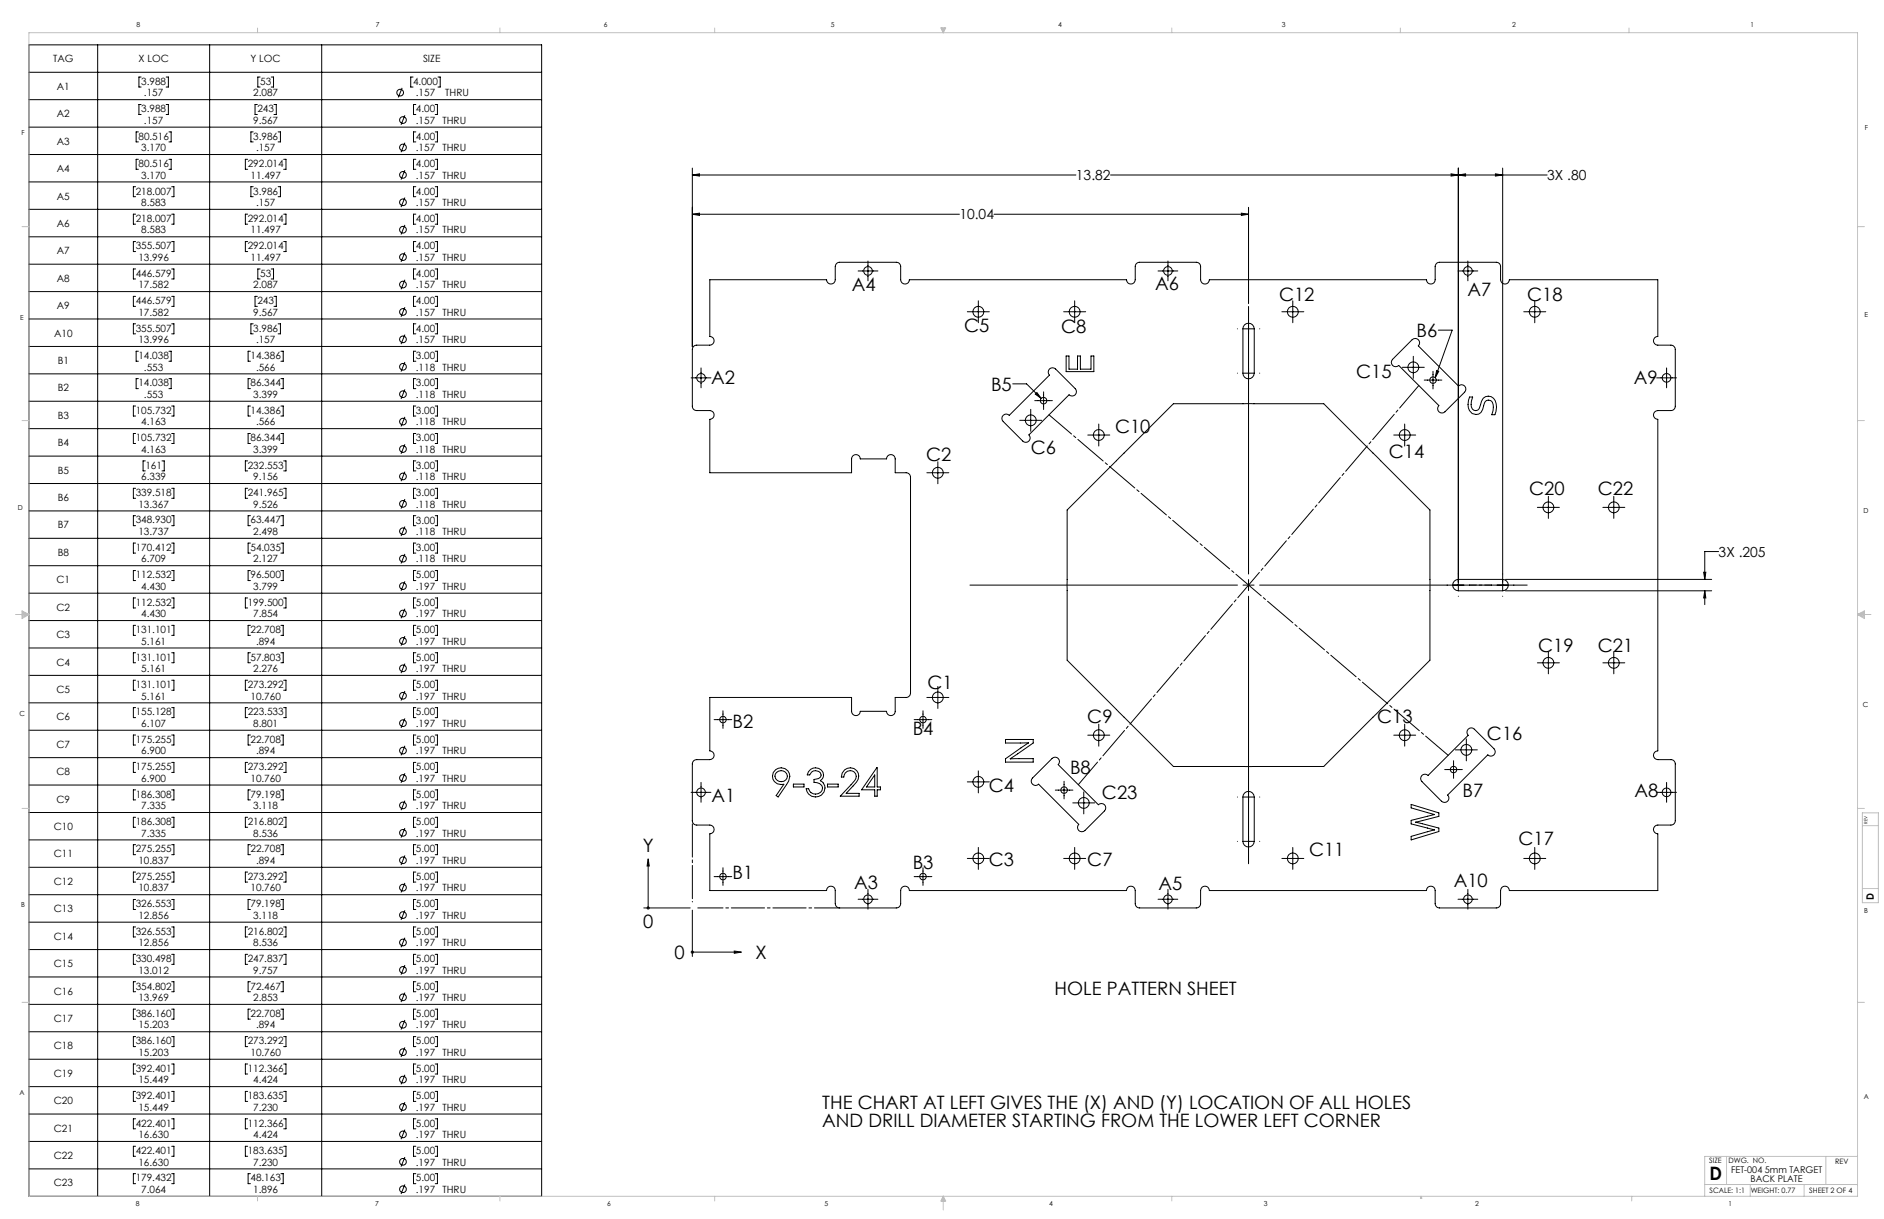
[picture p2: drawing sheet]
<svg xmlns="http://www.w3.org/2000/svg" width="864mm" height="559mm" viewBox="0 0 864 559" stroke-linecap="round" stroke-linejoin="round" font-family="sans-serif">
<g fill="none" stroke="#000" stroke-width=".46">
<path d="M13 21h235v527h-235zM13 33h235M45 21v527M65 35h-1v5h1M76 35h1v5h-1M96 21v527M119 35h-1v5h1M124 35h1v5h-1M147 21v527M189 35h-1v5h1M201 35h1v5h-1M13 46h235"/>
<path d="M13 58h235M65 48h-1v4h1M76 48h1v4h-1M118 48h-1v4h1M126 48h1v4h-1M184 40l-1 5M186 53l-2 4M191 48h-1v4h1M199 48h2v4h-2M13 71h235M63 60h-1v5h1M63 73h-1v5h1"/>
<path d="M77 60h1v5h-1M77 73h1v5h-1M114 73h-2v5h2M116 60h-1v5h1M127 60h2v5h-2M130 73h1v5h-1M186 65l-2 5M186 78l-2 4M191 60h-1v5h1M191 73h-1v5h1M199 60h2v5h-2M199 73h2v5h-2"/>
<path d="M317 77v82M665 80h3l-3 1zM668 77v194M685 80h4l-4 1zM689 77v194M13 83h235M13 96h235M62 86h-1v4h1M62 98h-1v5h1M79 86h1v4h-1M79 98h1v5h-1M114 98h-2v5h2"/>
<path d="M116 86h-1v4h1M127 86h2v4h-2M130 98h1v5h-1M186 91l-2 4M191 86h-1v4h1M191 98h-1v5h1M199 86h2v4h-2M199 98h2v5h-2M317 98h4v1zM317 80h4v1zM317 98h123M317 80h176"/>
<path d="M456 98h116M509 80h200M569 98h3l-3 1zM572 95v44M668 80h4v1zM13 109h235M62 111h-1v4h1M79 111h1v4h-1M114 111h-2v4h2M130 111h1v4h-1M186 103l-2 4M186 116l-2 4"/>
<path d="M191 111h-1v4h1M199 111h2v4h-2M398 120v9M535 120v9M673 120v9M13 121h235M13 134h235M62 123h-1v5h1M62 136h-1v4h1M79 123h1v5h-1M79 136h1v4h-1M118 136h-1v4h1"/>
<path d="M119 123h-1v5h1M124 123h1v5h-1M126 136h1v4h-1M186 128l-2 5M191 123h-1v5h1M191 136h-1v4h1M199 123h2v5h-2M199 136h2v4h-2M325 128h54v2h2l2-1v-7v-1l2-1h27l1 2v6a2 2 0 0 0 2 2 2 2 0 0 0 2-2h99l1 2h1l2-1v-7a1.9 1.9 0 0 1 2-2h27l1 2v6a2 2 0 0 0 2 2 2 2 0 0 0 2-2h100v2h2l2-1v-7l1-1 1-1h26l2 2v6a2 2 0 0 0 2 2 2 2 0 0 0 2-2h68v26a2 2 0 0 0-2 2 2 2 0 0 0 2 2h6l2 1v1v27l-2 1h-7l-1 2 1 2h1v152a2 2 0 0 0-2 2 2 2 0 0 0 2 2h6l1 1 1 1v27l-2 1h-7l-1 2 1 2h1v26h-68l-1-1-1-1-2 1v8l-1 1h-1h-27l-1-1v-7a2 2 0 0 0-2-2 2 2 0 0 0-2 2h-100v-1l-2-1-1 1-1 8v1h-2h-26l-2-1v-7a2 2 0 0 0-2-2 2 2 0 0 0-2 2h-99l-1-1-1-1-2 1v8l-2 1h-27l-1-2v-6a2 2 0 0 0-2-2 2 2 0 0 0-2 2h-54v-26a2 2 0 0 0 2-2 2 2 0 0 0-2-2h-6l-2-1v-27a1.9 1.9 0 0 1 2-2h6l2-1v-2l-2-1v-24h65v6a2 2 0 0 0 2 2 2 2 0 0 0 2-2h12l2 2h1l1-2v-6h6l1-2v-99l-1-2h-6v-7a2 2 0 0 0-2-2 2 2 0 0 0-2 2h-12v-1h-2l-2 1v7h-65v-25a2 2 0 0 0 2-2 2 2 0 0 0-2-2h-6h-1l-1-2v-27l2-1h7l1-2v-1l-2-1zM393 124h9M448 138v10M493 138v10"/>
<path d="M531 124h9M593 138v10M668 124h9M704 138v10M13 146h235M13 159h235M62 148h-1v5h1M79 148h1v5h-1M116 148h-1v5h1M127 148h2v5h-2M186 141l-2 4M186 153l-2 5"/>
<path d="M191 148h-1v5h1M199 148h2v5h-2M443 143h10M488 143h10M567 151h.1M570 151a2.6 2.6 0 0 1 2-3 2.6 2.6 0 0 1 3 3v20a2.6 2.6 0 0 1-3 3 2.6 2.6 0 0 1-2-3M570 151v20M570 151h5M572 140v123M577 151h.1M588 143h10M647 156a2 2 0 0 1 3 0 2 2 0 0 1 0 3l19 18a2 2 0 0 1 2 0 2 2 0 0 1 0 3l-9 9a2 2 0 0 1-2 0 2 2 0 0 1 0-3l-19-18a2 2 0 0 1-3 0 2 2 0 0 1 0-3z"/>
<path d="M659 151h7l-8 22M698 143h11M13 171h235M63 161h-1v5h1M63 174h-1v4h1M77 161h1v5h-1M77 174h1v4h-1M115 161h-1v5h1M115 174h-1v4h1M129 161h1v5h-1M129 174h1v4h-1M186 166l-2 4"/>
<path d="M186 179l-2 4M191 161h-1v5h1M191 174h-1v4h1M199 161h2v5h-2M199 174h2v4h-2M317 173h9M321 169v9M464 176h7l6 7M478 180v8M481 169h1h2l9 9a2 2 0 0 1 0 3 2 2 0 0 1-3 0l-18 18a2 2 0 0 1 0 3 2 2 0 0 1-3 0l-9-9a2 2 0 0 1 0-3 2 2 0 0 1 3 0l18-18-1-1zM489 163h1v6h4v-6h1v6h5v-6h1v7h-12zM567 171h.1"/>
<path d="M570 171h5M577 171h.1M643 168h10M648 163v10M653 174h8M657 170v8M659 170l-1 3zM759 173h9M764 169v9M13 184h235M13 196h235M62 186h-1v5h1"/>
<path d="M62 199h-1v4h1M79 186h1v5h-1M79 199h1v4h-1M115 186h-1v5h1M115 199h-1v4h1M129 186h1v5h-1M129 199h1v4h-1M186 191l-2 4M191 186h-1v5h1M191 199h-1v4h1M199 186h2v5h-2M199 199h2v4h-2"/>
<path d="M467 193h11M472 188v10M474 184h8M475 181v-1l2 3zM499 199h10M504 194v10M639 199h10M644 194v10M674 182h1a5 5 0 0 0 1 6 4 4 0 0 0 3-4 4 4 0 0 1 5-2 4 4 0 0 1 2 5l-1 3h-1l1-3a2.3 2.3 0 0 0-2-4 2.3 2.3 0 0 0-3 3 4 4 0 0 1-4 4 4 4 0 0 1-3-5zM13 209h235M67 211h-1v5h1M74 211h1v5h-1"/>
<path d="M114 211h-2v5h2M130 211h1v5h-1M186 204l-2 4M186 216l-2 5M191 211h-1v5h1M199 211h2v5h-2M425 217h10M430 212v10M513 210l25-25h69l48 49v69l-48 48h-69l-49-48v-69zM13 222h235M13 234h235M62 224h-1v4h1"/>
<path d="M62 236h-1v5h1M79 224h1v4h-1M79 236h1v5h-1M114 224h-2v4h2M115 236h-1v5h1M129 236h1v5h-1M130 224h1v4h-1M186 229l-2 4M191 224h-1v4h1M191 236h-1v5h1M199 224h2v4h-2M199 236h2v5h-2"/>
<path d="M705 233h10M710 228v10M735 233h10M740 228v10M13 247h235M13 259h235M62 249h-1v5h1M79 249h1v5h-1M115 249h-1v5h1M129 249h1v5h-1M186 241l-2 5M186 254l-2 4"/>
<path d="M191 249h-1v5h1M199 249h2v5h-2M788 253h-7v13M13 272h235M62 262h-1v4h1M62 274h-1v5h1M79 262h1v4h-1M79 274h1v5h-1M114 274h-2v5h2M115 262h-1v4h1M129 262h1v4h-1M130 274h1v5h-1"/>
<path d="M186 266l-2 5M186 279l-2 4M191 262h-1v4h1M191 274h-1v5h1M199 262h2v4h-2M199 274h2v5h-2M445 268h122M570 268h5M572 266v5M572 273v123M577 268h123M668 271a2.6 2.6 0 0 1-2-3 2.6 2.6 0 0 1 2-2h21a2.6 2.6 0 0 1 2 2 2.6 2.6 0 0 1-2 3"/>
<path d="M668 271h21M668 273h.1M689 273h.1M690 266h95M690 271h95M781 262h1l-1 4zM781 271l1 3h-1zM781 271v6M13 284h235M13 297h235M62 287h-1v4h1M62 299h-1v5h1"/>
<path d="M79 287h1v4h-1M79 299h1v5h-1M115 287h-1v4h1M115 299h-1v5h1M129 287h1v4h-1M129 299h1v5h-1M186 292l-2 4M191 287h-1v4h1M191 299h-1v5h1M199 287h2v4h-2M199 299h2v5h-2M710 299v10"/>
<path d="M740 299v10M13 310h235M62 312h-1v4h1M79 312h1v4h-1M114 312h-2v4h2M130 312h1v4h-1M186 304l-2 5M186 317l-2 4M191 312h-1v4h1M199 312h2v4h-2M425 320h10M430 315v10"/>
<path d="M705 304h10M735 304h10M13 322h235M13 335h235M62 324h-1v5h1M62 337h-1v5h1M79 324h1v5h-1M79 337h1v5h-1M114 324h-2v5h2M115 337h-1v5h1M129 337h1v5h-1M130 324h1v5h-1"/>
<path d="M186 329l-2 5M191 324h-1v5h1M191 337h-1v5h1M199 324h2v5h-2M199 337h2v5h-2M327 330h8M331 326v8M419 330h8M423 326v8M499 337h10M504 332v10M639 337h10"/>
<path d="M644 332v10M672 339v10M673 334h1h2l9 9a2 2 0 0 1 0 3 2 2 0 0 1-3 0l-18 18a2 2 0 0 1 0 3 2 2 0 0 1-3 0l-9-9a2 2 0 0 1 0-3 2 2 0 0 1 3 0l18-18-1-1zM13 347h235M13 360h235M62 349h-1v5h1M79 349h1v5h-1M114 349h-2v5h2M130 349h1v5h-1M186 342l-2 4M186 354l-2 5M191 349h-1v5h1"/>
<path d="M199 349h2v5h-2M321 359v9M356 353a4 4 0 0 1 5 1 4 4 0 0 1 0 6l-4 5h-1l3-5a4 4 0 0 1-4-2 4 4 0 0 1 1-5zM364 359h5v2h-5zM372 353a3 3 0 0 1 5 0 3 3 0 0 1-1 5 4 4 0 0 1 0 7 4 4 0 0 1-6-3h1a3 3 0 0 0 3 2 3 3 0 0 0 3-4l-1-1h-3v-2l3-1a1.7 1.7 0 0 0-1-2 2.8 2.8 0 0 0-4 1h-1zM379 359h5v2h-5zM387 353a4 4 0 0 1 6 0 4 4 0 0 1 0 6l-5 5h6v1h-9l7-7a2.8 2.8 0 0 0-2-5 2.8 2.8 0 0 0-3 3h-1zM401 355v6h-4zM402 352v9h2v1h-2v3h-1v-3h-6zM443 358h10M448 353v10M463 348h.1"/>
<path d="M471 341l-10 7v1h13v-1h-11M471 341h-10v-2h13v2l-11 7M471 341h.1M482 348a2 2 0 0 1 3 0 2 2 0 0 1 0 3l18 18a2 2 0 0 1 3 0 2 2 0 0 1 0 3l-9 9a2 2 0 0 1-3 0 2 2 0 0 1 0-3l-18-19a2 2 0 0 1-3 0 2 2 0 0 1 0-2zM488 358v8M662 353h8M666 349v8M667 344h10M764 359v9M13 372h235M62 362h-1v5h1M62 375h-1v4h1"/>
<path d="M79 362h1v5h-1M79 375h1v4h-1M114 375h-2v4h2M115 362h-1v5h1M129 362h1v5h-1M130 375h1v4h-1M186 367l-2 4M186 380l-2 4M191 362h-1v5h1M191 375h-1v4h1M199 362h2v5h-2M199 375h2v4h-2"/>
<path d="M317 363h9M484 362h8M492 368h10M497 363v10M567 365h.1M570 365a2.6 2.6 0 0 1 2-2 2.6 2.6 0 0 1 3 2v21a2.6 2.6 0 0 1-3 2 2.6 2.6 0 0 1-2-2M570 365v21M570 365h5M577 365h.1M658 373l-11-3v-1l13 4v1l-11 3 11 3v1l-13 4v-2l11-3M658 373l-11 3v2l11 2M658 373h.1"/>
<path d="M759 363h9M13 385h235M13 398h235M62 387h-1v5h1M62 400h-1v4h1M79 387h1v5h-1M79 400h1v4h-1M114 400h-2v4h2M115 387h-1v5h1M129 387h1v5h-1M130 400h1v4h-1M186 392l-2 5"/>
<path d="M191 387h-1v5h1M191 400h-1v4h1M199 387h2v5h-2M199 400h2v4h-2M297 397v19M297 394l1 3h-1zM331 398v8M423 398v8M443 394h10M448 388v11M488 394h10M493 388v11"/>
<path d="M567 386h.1M570 386h5M577 386h.1M588 394h10M593 388v11M658 380h.1M698 394h11M704 388v11M13 410h235M62 412h-1v5h1M79 412h1v5h-1M115 412h-1v5h1"/>
<path d="M129 412h1v5h-1M186 405l-2 4M186 417l-2 5M191 412h-1v5h1M199 412h2v5h-2M295 416h21M317 417v21M327 402h8M393 412h9M398 408v9M419 402h8M531 412h9"/>
<path d="M535 408v9M668 412h9M673 408v9M13 423h235M13 435h235M62 425h-1v5h1M62 437h-1v5h1M79 425h1v5h-1M79 437h1v5h-1M114 425h-2v5h2M114 437h-2v5h2M130 425h1v5h-1"/>
<path d="M130 437h1v5h-1M186 430l-2 4M191 425h-1v5h1M191 437h-1v5h1M199 425h2v5h-2M199 437h2v5h-2M317 436h20M337 436h3l-3 1zM13 448h235M62 450h-1v5h1M79 450h1v5h-1M115 450h-1v5h1"/>
<path d="M129 450h1v5h-1M186 442l-2 5M186 455l-2 4M191 450h-1v5h1M199 450h2v5h-2M13 460h235M13 473h235M62 463h-1v4h1M62 475h-1v5h1M79 463h1v4h-1M79 475h1v5h-1M114 475h-2v5h2"/>
<path d="M115 463h-1v4h1M129 463h1v4h-1M130 475h1v5h-1M186 468l-2 4M191 463h-1v4h1M191 475h-1v5h1M199 463h2v4h-2M199 475h2v5h-2M13 486h235M13 498h235M62 488h-1v4h1M79 488h1v4h-1"/>
<path d="M114 488h-2v4h2M130 488h1v4h-1M186 480l-2 5M186 493l-2 4M191 488h-1v4h1M199 488h2v4h-2M13 511h235M62 500h-1v5h1M62 513h-1v4h1M79 500h1v5h-1M79 513h1v4h-1M114 500h-2v5h2"/>
<path d="M114 513h-2v4h2M130 500h1v5h-1M130 513h1v4h-1M186 505l-2 5M186 518l-2 4M191 500h-1v5h1M191 513h-1v4h1M199 500h2v5h-2M199 513h2v4h-2M13 523h235M13 536h235M62 525h-1v5h1"/>
<path d="M62 538h-1v5h1M79 525h1v5h-1M79 538h1v5h-1M114 525h-2v5h2M115 538h-1v5h1M129 538h1v5h-1M130 525h1v5h-1M186 530l-2 5M191 525h-1v5h1M191 538h-1v5h1M199 525h2v5h-2M199 538h2v5h-2"/>
<path d="M186 543l-2 4"/>
<circle cx="183" cy="42" r="1.5"/>
<circle cx="185" cy="55" r="1.5"/>
<circle cx="185" cy="68" r="1.5"/>
<circle cx="185" cy="93" r="1.5"/>
<circle cx="185" cy="80" r="1.5"/>
<circle cx="185" cy="105" r="1.5"/>
<circle cx="185" cy="118" r="1.5"/>
<circle cx="185" cy="130" r="1.5"/>
<circle cx="398" cy="124" r="2"/>
<circle cx="535" cy="124" r="2"/>
<circle cx="673" cy="124" r="2"/>
<circle cx="185" cy="143" r="1.5"/>
<circle cx="185" cy="156" r="1.5"/>
<circle cx="448" cy="143" r="2.5"/>
<circle cx="493" cy="143" r="2.5"/>
<circle cx="593" cy="143" r="2.5"/>
<circle cx="704" cy="143" r="2.5"/>
<circle cx="185" cy="168" r="1.5"/>
<circle cx="321" cy="173" r="2"/>
<circle cx="648" cy="168" r="2.5"/>
<circle cx="657" cy="174" r="1.5"/>
<circle cx="764" cy="173" r="2"/>
<circle cx="185" cy="181" r="1.5"/>
<circle cx="185" cy="193" r="1.5"/>
<circle cx="472" cy="193" r="2.5"/>
<circle cx="478" cy="184" r="1.5"/>
<circle cx="504" cy="199" r="2.5"/>
<circle cx="644" cy="199" r="2.5"/>
<circle cx="185" cy="218" r="1.5"/>
<circle cx="185" cy="206" r="1.5"/>
<circle cx="430" cy="217" r="2.5"/>
<circle cx="185" cy="231" r="1.5"/>
<circle cx="710" cy="233" r="2.5"/>
<circle cx="740" cy="233" r="2.5"/>
<circle cx="185" cy="256" r="1.5"/>
<circle cx="185" cy="244" r="1.5"/>
<circle cx="185" cy="269" r="1.5"/>
<circle cx="185" cy="294" r="1.5"/>
<circle cx="185" cy="281" r="1.5"/>
<circle cx="185" cy="319" r="1.5"/>
<circle cx="185" cy="306" r="1.5"/>
<circle cx="430" cy="320" r="2.5"/>
<circle cx="710" cy="304" r="2.5"/>
<circle cx="740" cy="304" r="2.5"/>
<circle cx="185" cy="332" r="1.5"/>
<circle cx="331" cy="330" r="1.5"/>
<circle cx="423" cy="330" r="1.5"/>
<circle cx="504" cy="337" r="2.5"/>
<circle cx="644" cy="337" r="2.5"/>
<circle cx="185" cy="357" r="1.5"/>
<circle cx="185" cy="344" r="1.5"/>
<circle cx="358" cy="356" r="2.7"/>
<circle cx="448" cy="358" r="2.5"/>
<circle cx="666" cy="353" r="1.5"/>
<circle cx="672" cy="344" r="2.5"/>
<circle cx="185" cy="369" r="1.5"/>
<circle cx="321" cy="363" r="2"/>
<circle cx="488" cy="362" r="1.5"/>
<circle cx="497" cy="368" r="2.5"/>
<circle cx="764" cy="363" r="2"/>
<circle cx="185" cy="382" r="1.5"/>
<circle cx="185" cy="394" r="1.5"/>
<circle cx="448" cy="394" r="2.5"/>
<circle cx="493" cy="394" r="2.5"/>
<circle cx="593" cy="394" r="2.5"/>
<circle cx="704" cy="394" r="2.5"/>
<circle cx="185" cy="419" r="1.5"/>
<circle cx="185" cy="407" r="1.5"/>
<circle cx="297" cy="416" r=".5"/>
<circle cx="331" cy="402" r="1.5"/>
<circle cx="398" cy="412" r="2"/>
<circle cx="423" cy="402" r="1.5"/>
<circle cx="535" cy="412" r="2"/>
<circle cx="673" cy="412" r="2"/>
<circle cx="185" cy="432" r="1.5"/>
<circle cx="317" cy="436" r=".5"/>
<circle cx="185" cy="457" r="1.5"/>
<circle cx="185" cy="445" r="1.5"/>
<circle cx="185" cy="470" r="1.5"/>
<circle cx="185" cy="482" r="1.5"/>
<circle cx="185" cy="495" r="1.5"/>
<circle cx="185" cy="507" r="1.5"/>
<circle cx="185" cy="520" r="1.5"/>
<circle cx="185" cy="533" r="1.5"/>
<circle cx="185" cy="545" r="1.5"/>
</g>
<path d="M674 268h10" fill="none" stroke="#000" stroke-width=".46" stroke-dasharray="15.2 1.3 1.3 1.3" stroke-dashoffset="12.1"/>
<path d="M317 376v37" fill="none" stroke="#000" stroke-width=".46" stroke-dasharray="15.2 1.3 1.3 1.3" stroke-dashoffset="-1.5"/>
<path d="M385 416h-65" fill="none" stroke="#000" stroke-width=".46" stroke-dasharray="15.2 1.3 1.3 1.3" stroke-dashoffset="3.7"/>
<path d="M650 177l-156 183M664 346l-183-156" fill="none" stroke="#000" stroke-width=".46" stroke-dasharray="15.2 1.3 1.3 1.3" stroke-dashoffset="1.7"/>
<g fill="none" stroke="#c0c0c0" stroke-width=".46">
<path d="M13 15h838v533h-838zM118 13v2M229 13v2M328 13v2M431 13h2l-1 2zM432 13v2M433 13l-1 2M537 13v2M642 13v2M747 13v2M10 104h3M851 104h4"/>
<path d="M10 193h3M851 193h4M7 282h6M10 280l3 2-3 2zM10 280l3 2M10 281l3 1M13 282l-3 1M13 282h-3M851 282h7M851 282h4M851 282l4 1M851 282l4-2v4z"/>
<path d="M855 281l-4 1M855 280l-4 2M10 371h3M851 371h4M854 373h7v41h-7zM854 378h7M854 407h7M10 459h3M851 459h4M791 530v13M837 530v13M851 530h-70v18"/>
<path d="M118 548v3M229 548v3M328 548v3M432 548v7M432 548l1 3h-2zM432 548l1 3M432 548v3M537 548v3M651 548l1 1h-1zM748 548v3M781 543h70M802 543v5"/>
<path d="M827 543v5"/>
</g>
<g fill="#000">
<path d="M317 98h4v1zM569 98h3l-3 1zM665 80h3l-3 1zM317 80h4v1zM685 80h4l-4 1zM668 80h4v1zM781 262h1l-1 4zM781 271l1 3h-1z"/>
<path d="M475 181v-1l2 3zM659 170l-1 3zM337 436h3l-3 1zM297 394l1 3h-1z"/>
</g>
<g font-size="8.5">
<text x="391" y="133">A4</text>
<text x="529" y="133">A6</text>
<text x="673" y="136">A7</text>
<text x="586" y="138">C12</text>
<text x="700" y="138">C18</text>
<text x="442" y="152">C5</text>
<text x="486" y="152">C8</text>
<text x="649" y="154">B6</text>
<text x="622" y="173">C15</text>
<text x="326" y="176">A2</text>
<text x="454" y="179">B5</text>
<text x="749" y="176">A9</text>
<text x="511" y="198">C10</text>
<text x="473" y="208">C6</text>
<text x="425" y="212">C2</text>
<text x="637" y="210">C14</text>
<text x="701" y="227">C20</text>
<text x="732" y="227">C22</text>
<text x="705" y="299">C19</text>
<text x="732" y="299">C21</text>
<text x="425" y="316">C1</text>
<text x="336" y="334">B2</text>
<text x="498" y="332">C9</text>
<text x="631" y="332">C13</text>
<text x="418" y="337">B4</text>
<text x="682" y="339">C16</text>
<text x="491" y="355">B8</text>
<text x="453" y="363">C4</text>
<text x="670" y="365">B7</text>
<text x="749" y="365">A8</text>
<text x="326" y="367">A1</text>
<text x="505" y="366">C23</text>
<text x="696" y="387">C17</text>
<text x="295" y="391">Y</text>
<text x="600" y="392">C11</text>
<text x="418" y="399">B3</text>
<text x="453" y="397">C3</text>
<text x="498" y="397">C7</text>
<text x="336" y="403">B1</text>
<text x="392" y="408">A3</text>
<text x="666" y="406">A10</text>
<text x="531" y="408">A5</text>
<text x="295" y="425">0</text>
<text x="309" y="440">0</text>
<text x="346" y="440">X</text>
<text x="483" y="456">HOLE PATTERN SHEET</text>
<text x="377" y="508">THE CHART AT LEFT GIVES THE (X) AND (Y) LOCATION OF ALL HOLES</text>
<text x="377" y="517">AND DRILL DIAMETER STARTING FROM THE LOWER LEFT CORNER</text>
<text x="784" y="541">D</text>
</g>
<g font-size="6.4">
<text x="493" y="83">13.82</text>
<text x="709" y="83">3X .80</text>
<text x="440" y="101">10.04</text>
<text x="788" y="255">3X .205</text>
</g>
<text font-size="4.7" x="859" y="412" transform="rotate(-90 859 412)">D</text>
<g font-size="4.6">
<text x="24" y="29">TAG</text>
<text x="64" y="29">X LOC</text>
<text x="115" y="29">Y LOC</text>
<text x="194" y="29">SIZE</text>
<text x="26" y="41">A1</text>
<text x="65" y="39">3.988</text>
<text x="119" y="39">53</text>
<text x="189" y="39">4.000</text>
<text x="66" y="44">.157</text>
<text x="116" y="44">2.087</text>
<text x="191" y="44">.157</text>
<text x="204" y="44">THRU</text>
<text x="26" y="54">A2</text>
<text x="65" y="51">3.988</text>
<text x="118" y="51">243</text>
<text x="191" y="51">4.00</text>
<text x="66" y="57">.157</text>
<text x="116" y="57">9.567</text>
<text x="191" y="57">.157</text>
<text x="203" y="57">THRU</text>
<text x="63" y="64">80.516</text>
<text x="116" y="64">3.986</text>
<text x="191" y="64">4.00</text>
<text x="26" y="66">A3</text>
<text x="65" y="69">3.170</text>
<text x="117" y="69">.157</text>
<text x="191" y="69">.157</text>
<text x="203" y="69">THRU</text>
<text x="63" y="77">80.516</text>
<text x="114" y="77">292.014</text>
<text x="191" y="77">4.00</text>
<text x="26" y="79">A4</text>
<text x="65" y="82">3.170</text>
<text x="115" y="82">11.497</text>
<text x="191" y="82">.157</text>
<text x="203" y="82">THRU</text>
<text x="62" y="89">218.007</text>
<text x="116" y="89">3.986</text>
<text x="191" y="89">4.00</text>
<text x="26" y="91">A5</text>
<text x="65" y="94">8.583</text>
<text x="117" y="94">.157</text>
<text x="191" y="94">.157</text>
<text x="203" y="94">THRU</text>
<text x="62" y="102">218.007</text>
<text x="114" y="102">292.014</text>
<text x="191" y="102">4.00</text>
<text x="26" y="104">A6</text>
<text x="65" y="107">8.583</text>
<text x="115" y="107">11.497</text>
<text x="191" y="107">.157</text>
<text x="203" y="107">THRU</text>
<text x="26" y="117">A7</text>
<text x="62" y="114">355.507</text>
<text x="63" y="120">13.996</text>
<text x="114" y="114">292.014</text>
<text x="115" y="120">11.497</text>
<text x="191" y="114">4.00</text>
<text x="191" y="120">.157</text>
<text x="203" y="120">THRU</text>
<text x="26" y="129">A8</text>
<text x="62" y="127">446.579</text>
<text x="119" y="127">53</text>
<text x="191" y="127">4.00</text>
<text x="63" y="132">17.582</text>
<text x="116" y="132">2.087</text>
<text x="191" y="132">.157</text>
<text x="203" y="132">THRU</text>
<text x="26" y="142">A9</text>
<text x="62" y="139">446.579</text>
<text x="118" y="139">243</text>
<text x="191" y="139">4.00</text>
<text x="63" y="145">17.582</text>
<text x="116" y="145">9.567</text>
<text x="191" y="145">.157</text>
<text x="203" y="145">THRU</text>
<text x="25" y="154">A10</text>
<text x="62" y="152">355.507</text>
<text x="116" y="152">3.986</text>
<text x="191" y="152">4.00</text>
<text x="63" y="157">13.996</text>
<text x="117" y="157">.157</text>
<text x="191" y="157">.157</text>
<text x="203" y="157">THRU</text>
<text x="26" y="167">B1</text>
<text x="63" y="165">14.038</text>
<text x="115" y="165">14.386</text>
<text x="191" y="165">3.00</text>
<text x="66" y="170">.553</text>
<text x="117" y="170">.566</text>
<text x="191" y="170">.118</text>
<text x="203" y="170">THRU</text>
<text x="26" y="179">B2</text>
<text x="63" y="177">14.038</text>
<text x="115" y="177">86.344</text>
<text x="191" y="177">3.00</text>
<text x="66" y="182">.553</text>
<text x="116" y="182">3.399</text>
<text x="191" y="182">.118</text>
<text x="203" y="182">THRU</text>
<text x="62" y="190">105.732</text>
<text x="115" y="190">14.386</text>
<text x="191" y="190">3.00</text>
<text x="26" y="192">B3</text>
<text x="65" y="195">4.163</text>
<text x="117" y="195">.566</text>
<text x="191" y="195">.118</text>
<text x="203" y="195">THRU</text>
<text x="62" y="202">105.732</text>
<text x="115" y="202">86.344</text>
<text x="191" y="202">3.00</text>
<text x="26" y="205">B4</text>
<text x="65" y="208">4.163</text>
<text x="116" y="208">3.399</text>
<text x="191" y="208">.118</text>
<text x="203" y="208">THRU</text>
<text x="67" y="215">161</text>
<text x="114" y="215">232.553</text>
<text x="191" y="215">3.00</text>
<text x="26" y="217">B5</text>
<text x="65" y="220">6.339</text>
<text x="116" y="220">9.156</text>
<text x="191" y="220">.118</text>
<text x="203" y="220">THRU</text>
<text x="62" y="227">339.518</text>
<text x="114" y="227">241.965</text>
<text x="191" y="227">3.00</text>
<text x="26" y="230">B6</text>
<text x="63" y="233">13.367</text>
<text x="116" y="233">9.526</text>
<text x="191" y="233">.118</text>
<text x="203" y="233">THRU</text>
<text x="62" y="240">348.930</text>
<text x="115" y="240">63.447</text>
<text x="191" y="240">3.00</text>
<text x="26" y="242">B7</text>
<text x="63" y="245">13.737</text>
<text x="116" y="245">2.498</text>
<text x="191" y="245">.118</text>
<text x="203" y="245">THRU</text>
<text x="26" y="255">B8</text>
<text x="62" y="253">170.412</text>
<text x="65" y="258">6.709</text>
<text x="115" y="253">54.035</text>
<text x="116" y="258">2.127</text>
<text x="191" y="253">3.00</text>
<text x="191" y="258">.118</text>
<text x="203" y="258">THRU</text>
<text x="26" y="267">C1</text>
<text x="62" y="265">112.532</text>
<text x="115" y="265">96.500</text>
<text x="191" y="265">5.00</text>
<text x="65" y="270">4.430</text>
<text x="116" y="270">3.799</text>
<text x="191" y="270">.197</text>
<text x="203" y="270">THRU</text>
<text x="26" y="280">C2</text>
<text x="62" y="278">112.532</text>
<text x="114" y="278">199.500</text>
<text x="191" y="278">5.00</text>
<text x="65" y="283">4.430</text>
<text x="116" y="283">7.854</text>
<text x="191" y="283">.197</text>
<text x="203" y="283">THRU</text>
<text x="26" y="293">C3</text>
<text x="62" y="290">131.101</text>
<text x="115" y="290">22.708</text>
<text x="191" y="290">5.00</text>
<text x="65" y="296">5.161</text>
<text x="117" y="296">.894</text>
<text x="191" y="296">.197</text>
<text x="203" y="296">THRU</text>
<text x="26" y="305">C4</text>
<text x="62" y="303">131.101</text>
<text x="115" y="303">57.803</text>
<text x="191" y="303">5.00</text>
<text x="65" y="308">5.161</text>
<text x="116" y="308">2.276</text>
<text x="191" y="308">.197</text>
<text x="203" y="308">THRU</text>
<text x="26" y="318">C5</text>
<text x="62" y="315">131.101</text>
<text x="114" y="315">273.292</text>
<text x="191" y="315">5.00</text>
<text x="65" y="321">5.161</text>
<text x="115" y="321">10.760</text>
<text x="191" y="321">.197</text>
<text x="203" y="321">THRU</text>
<text x="62" y="328">155.128</text>
<text x="114" y="328">223.533</text>
<text x="191" y="328">5.00</text>
<text x="26" y="330">C6</text>
<text x="65" y="333">6.107</text>
<text x="116" y="333">8.801</text>
<text x="191" y="333">.197</text>
<text x="203" y="333">THRU</text>
<text x="62" y="341">175.255</text>
<text x="115" y="341">22.708</text>
<text x="191" y="341">5.00</text>
<text x="26" y="343">C7</text>
<text x="65" y="346">6.900</text>
<text x="117" y="346">.894</text>
<text x="191" y="346">.197</text>
<text x="203" y="346">THRU</text>
<text x="62" y="353">175.255</text>
<text x="114" y="353">273.292</text>
<text x="191" y="353">5.00</text>
<text x="26" y="355">C8</text>
<text x="65" y="358">6.900</text>
<text x="115" y="358">10.760</text>
<text x="191" y="358">.197</text>
<text x="203" y="358">THRU</text>
<text x="62" y="366">186.308</text>
<text x="115" y="366">79.198</text>
<text x="191" y="366">5.00</text>
<text x="26" y="368">C9</text>
<text x="65" y="371">7.335</text>
<text x="116" y="371">3.118</text>
<text x="191" y="371">.197</text>
<text x="203" y="371">THRU</text>
<text x="25" y="381">C10</text>
<text x="62" y="378">186.308</text>
<text x="65" y="383">7.335</text>
<text x="114" y="378">216.802</text>
<text x="116" y="383">8.536</text>
<text x="191" y="378">5.00</text>
<text x="191" y="383">.197</text>
<text x="203" y="383">THRU</text>
<text x="25" y="393">C11</text>
<text x="62" y="391">275.255</text>
<text x="115" y="391">22.708</text>
<text x="191" y="391">5.00</text>
<text x="63" y="396">10.837</text>
<text x="117" y="396">.894</text>
<text x="191" y="396">.197</text>
<text x="203" y="396">THRU</text>
<text x="25" y="406">C12</text>
<text x="62" y="403">275.255</text>
<text x="114" y="403">273.292</text>
<text x="191" y="403">5.00</text>
<text x="63" y="409">10.837</text>
<text x="115" y="409">10.760</text>
<text x="191" y="409">.197</text>
<text x="203" y="409">THRU</text>
<text x="25" y="418">C13</text>
<text x="62" y="416">326.553</text>
<text x="115" y="416">79.198</text>
<text x="191" y="416">5.00</text>
<text x="63" y="421">12.856</text>
<text x="116" y="421">3.118</text>
<text x="191" y="421">.197</text>
<text x="203" y="421">THRU</text>
<text x="25" y="431">C14</text>
<text x="62" y="428">326.553</text>
<text x="114" y="428">216.802</text>
<text x="191" y="428">5.00</text>
<text x="63" y="434">12.856</text>
<text x="116" y="434">8.536</text>
<text x="191" y="434">.197</text>
<text x="203" y="434">THRU</text>
<text x="25" y="443">C15</text>
<text x="62" y="441">330.498</text>
<text x="114" y="441">247.837</text>
<text x="191" y="441">5.00</text>
<text x="63" y="446">13.012</text>
<text x="116" y="446">9.757</text>
<text x="191" y="446">.197</text>
<text x="203" y="446">THRU</text>
<text x="25" y="456">C16</text>
<text x="62" y="454">354.802</text>
<text x="115" y="454">72.467</text>
<text x="191" y="454">5.00</text>
<text x="63" y="459">13.969</text>
<text x="116" y="459">2.853</text>
<text x="191" y="459">.197</text>
<text x="203" y="459">THRU</text>
<text x="62" y="466">386.160</text>
<text x="115" y="466">22.708</text>
<text x="191" y="466">5.00</text>
<text x="25" y="468">C17</text>
<text x="63" y="471">15.203</text>
<text x="117" y="471">.894</text>
<text x="191" y="471">.197</text>
<text x="203" y="471">THRU</text>
<text x="62" y="479">386.160</text>
<text x="114" y="479">273.292</text>
<text x="191" y="479">5.00</text>
<text x="25" y="481">C18</text>
<text x="63" y="484">15.203</text>
<text x="115" y="484">10.760</text>
<text x="191" y="484">.197</text>
<text x="203" y="484">THRU</text>
<text x="62" y="491">392.401</text>
<text x="114" y="491">112.366</text>
<text x="191" y="491">5.00</text>
<text x="25" y="494">C19</text>
<text x="63" y="497">15.449</text>
<text x="116" y="497">4.424</text>
<text x="191" y="497">.197</text>
<text x="203" y="497">THRU</text>
<text x="62" y="504">392.401</text>
<text x="114" y="504">183.635</text>
<text x="191" y="504">5.00</text>
<text x="25" y="506">C20</text>
<text x="63" y="509">15.449</text>
<text x="116" y="509">7.230</text>
<text x="191" y="509">.197</text>
<text x="203" y="509">THRU</text>
<text x="25" y="519">C21</text>
<text x="62" y="516">422.401</text>
<text x="63" y="522">16.630</text>
<text x="114" y="516">112.366</text>
<text x="116" y="522">4.424</text>
<text x="191" y="516">5.00</text>
<text x="191" y="522">.197</text>
<text x="203" y="522">THRU</text>
<text x="25" y="531">C22</text>
<text x="62" y="529">422.401</text>
<text x="114" y="529">183.635</text>
<text x="191" y="529">5.00</text>
<text x="63" y="534">16.630</text>
<text x="116" y="534">7.230</text>
<text x="191" y="534">.197</text>
<text x="203" y="534">THRU</text>
<text x="25" y="544">C23</text>
<text x="62" y="542">179.432</text>
<text x="115" y="542">48.163</text>
<text x="191" y="542">5.00</text>
<text x="65" y="547">7.064</text>
<text x="116" y="547">1.896</text>
<text x="191" y="547">.197</text>
<text x="203" y="547">THRU</text>
</g>
<g font-size="4.2">
<text x="794" y="538">FET-004 5mm TARGET</text>
<text x="802" y="542">BACK PLATE</text>
</g>
<g font-size="3.4">
<text x="783" y="533">SIZE</text>
<text x="792" y="533">DWG. NO.</text>
<text x="841" y="533">REV</text>
<text x="784" y="547">SCALE: 1:1</text>
<text x="803" y="547">WEIGHT: 0.77</text>
<text x="829" y="547">SHEET 2 OF 4</text>
</g>
<g font-size="3.2">
<text x="62" y="12">8</text>
<text x="172" y="12">7</text>
<text x="277" y="12">6</text>
<text x="381" y="12">5</text>
<text x="485" y="12">4</text>
<text x="588" y="12">3</text>
<text x="693" y="12">2</text>
<text x="802" y="12">1</text>
<text x="855" y="60">F</text>
<text x="10" y="62">F</text>
<text x="9" y="147">E</text>
<text x="855" y="145">E</text>
<text x="8" y="234">D</text>
<text x="854" y="235">D</text>
<text x="9" y="328">C</text>
<text x="854" y="324">C</text>
<text x="10" y="416">B</text>
<text x="855" y="419">B</text>
<text x="9" y="502">A</text>
<text x="854" y="504">A</text>
<text x="62" y="553">8</text>
<text x="172" y="553">7</text>
<text x="278" y="553">6</text>
<text x="378" y="553">5</text>
<text x="481" y="553">4</text>
<text x="579" y="553">3</text>
<text x="676" y="553">2</text>
<text x="792" y="553">1</text>
</g>
<text font-size="2" x="856" y="378" transform="rotate(-90 856 378)">REV</text>
</svg>
